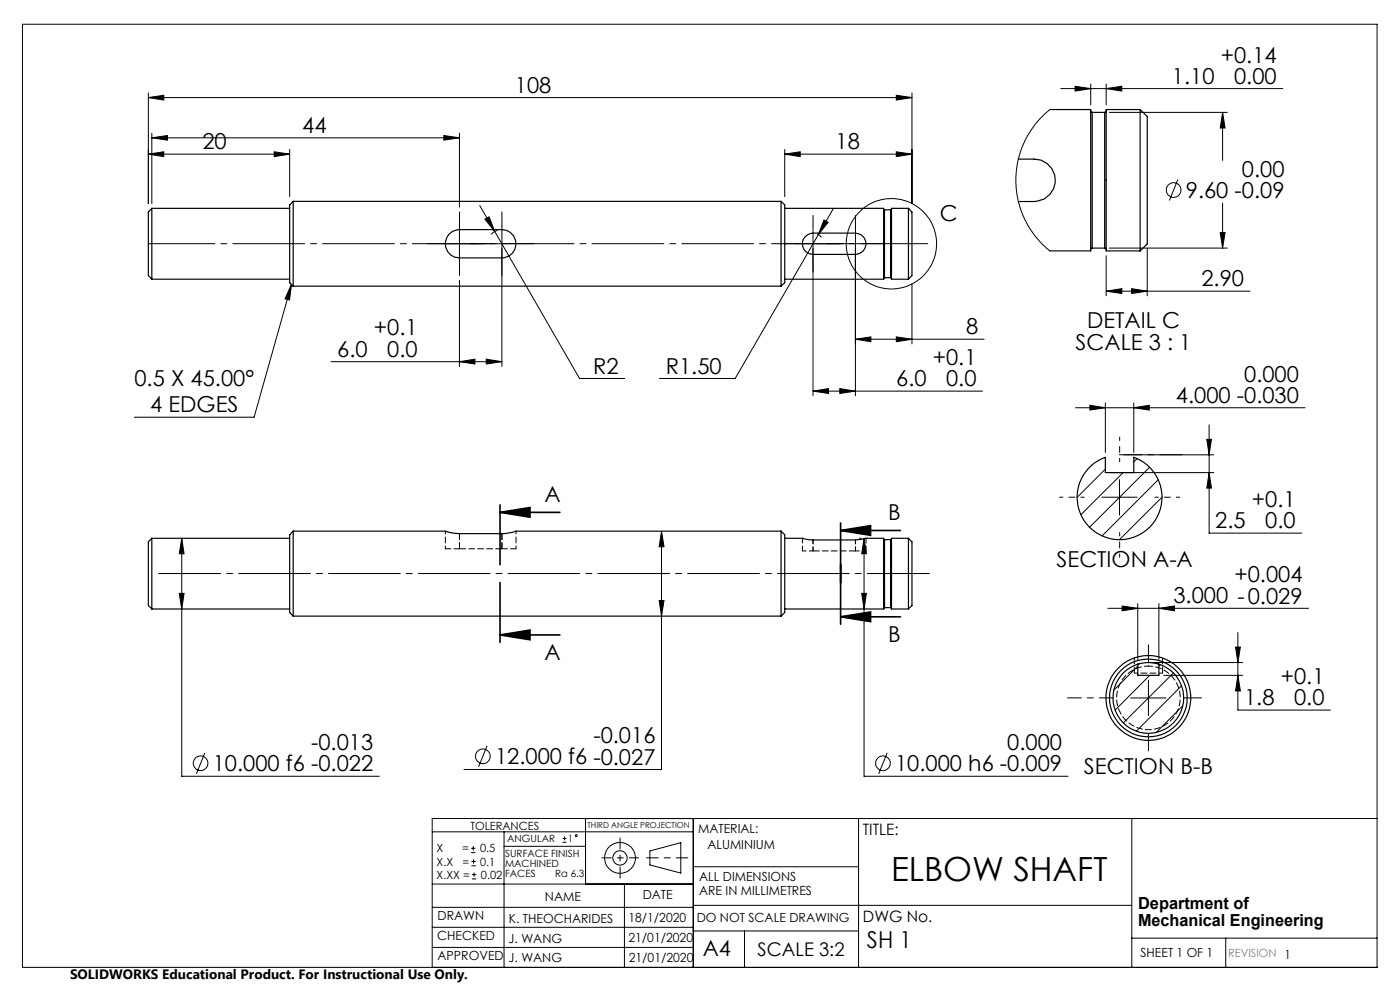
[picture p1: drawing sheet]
<svg xmlns="http://www.w3.org/2000/svg" width="297mm" height="210mm" viewBox="0 0 297 210" stroke-linecap="round" stroke-linejoin="round" font-family="sans-serif">
<g fill="none" stroke="#000" stroke-width=".21">
<path d="M4.8 5.1h287.3v200.1h-287.3zM31.5 19.7v23.5M193.5 19.7v23.5M225 18.8h47.1M228.1 18.3l3.3 .5-3.3 .5zM231.4 17.8v4.5M234.7 18.8l3.3-.5v1zM234.7 17.8v4.5M31.5 32.7l3.2-.5v1zM31.5 20.7l3.2-.5v1zM31.5 32.7h30M31.5 20.7h162"/>
<path d="M32.2 29.2l3.3-.5v1zM32.2 28.2v15M32.2 29.2h65.3M58.2 32.2l3.3 .5-3.3 .5zM61.5 31.7v10M94.2 28.7l3.3 .5-3.3 .5zM97.5 28.2v15.7M166.5 32.7l3.3-.5v1zM166.5 32.7h27M166.5 31.7v10M190.1 20.2l3.4 .5-3.4 .5zM190.1 32.2l3.4 .5-3.4 .5z"/>
<path d="M222.7 23.2l-1.1 1-1.8 1.9-1.1 1.6-1.1 1.8-1.3 3.4-.5 2.2-.3 2.4 .1 2.6 .3 2 .5 1.8 .9 2.4 .8 1.6 1.5 2.2 1.5 1.6 1.6 1.5M235.3 23.8h25.1M249.9 38.1l-1.8 4.4M259.4 23.8l.5 3.4h-1zM259.4 23.8v10.2M93.7 51.7h7.5M97.5 48v7.4M97.5 59.5v18.2M101.8 43.6l21.1 36.7h9.6M102.9 46.5l.9-.5 1.2 3.1zM105.5 48.9l-.9 .4-.4 .4M106.5 52.7v25"/>
<path d="M168.7 51.7h7.5M172.5 48v36M173.4 49.7l.9 .7M174.8 46.7l.9 .5-2.1 2.6zM176.8 44.3l-20.8 36h-16.1M181.5 52.7v31.3M234.7 54.2v8.6M235.3 52.6h25.1M243.4 52.7v10.1M258.9 49.3h1l-.5 3.3zM259.4 43.1v9.5M61.8 60.3l-.4 3.3-.9-.2z"/>
<path d="M61.8 60.3l-7.9 28.2h-25.4M70.2 76.7h36.3M97.5 76.7l3.3-.5v1zM103.2 76.2l3.3 .5-3.3 .5zM181.5 72l3.2-.5v1zM181.5 72h27.3M190.1 71.5l3.4 .5-3.4 .5zM193.5 60.2v12.7M234.7 61.8l3.3-.6v1.1zM234.7 61.8h30.5M240.1 61.2l3.3 .6-3.3 .5zM172.5 83l3.3-.6v1.1z"/>
<path d="M172.5 83h36M178.2 82.4l3.3 .6-3.3 .5zM228.1 86.5h48.8M231.2 86l3.3 .5-3.3 .5zM234.5 85.5v10.5M234.5 99.5l-6 6M238.4 96.5h19.1M240.5 86.5l3.3-.5v1zM240.5 85.5v10.5M241.2 97.3l-.7 .7M243.9 99.1l-12.8 12.8M256 93.2h1l-.5 3.3z"/>
<path d="M256.5 90.1v23h19.7M38.6 114.2l.5 3.3h-1.1zM38.6 114.2v50.5h41.9M140.3 112.7l.6 3.3h-1.1zM140.3 112.7v50.5h-41.9M182.3 114.2h.4M183.3 114.2l.5 3.3h-1zM183.3 114.2v50.5h43.3M233.8 105.5h7.5M235.5 100.3h22M237.5 101.7v7.5M238.3 100.3l-9 8.9"/>
<path d="M245.7 101.8l-11.9 11.9M246.5 105.5l-9 9M256.5 100.3l.5 3.2h-1zM38 125.9h1.1l-.5 3.3zM139.8 127.4h1.1l-.6 3.3zM182.8 125.9h1l-.5 3.3zM235 129h42.6M238.1 128.5l3.3 .5-3.3 .6zM241.4 128v11.9M245.9 129l3.3-.5v1.1zM245.9 128v11.9M262.1 137.3h1l-.5 3.2z"/>
<path d="M262.6 134.2v16.4h19.7M43.5 159.7l-1.8 4.4M103.3 158.2l-1.8 4.5M188.2 159.7l-1.8 4.4M239.9 148.1h7.5M241.4 141.3l-5.1 5.1M243.6 144.3v7.5M243.9 143.3l-7.3 7.3M244.6 140.5h19M246.2 141l-.3 .3M246.9 143.3h16.7M248.9 142.8l-10.6 10.5"/>
<path d="M250.6 145.5l-9.5 9.6M250.9 149.7l-5.6 5.7M262.6 143.3l.5 3.3h-1zM91.7 176.5h55.4M99.9 179.9h1M100.4 179.5v.9M106.9 176.5v28.7M106.9 179.5h17.3M119.3 178.7h.9M119.3 177.9h.9M119.8 177.4v.9M124.2 173.6v13.9"/>
<path d="M147.1 173.6v31.6M182.1 173.6v31.6M240.1 173.6v31.6M292.1 173.6h-200.4v31.6M91.7 196.7h55.4M91.7 192.5h55.4M91.7 187.5h55.4M99.9 180.9h1M100 183.6h.9M100 182.7h.9M100.1 186.4h.9M100.1 185.5h.9"/>
<path d="M100.5 182.3v.9M100.6 185.1v.9M132.5 187.5v17.7M137.9 180.5l6.5-1.8v6.5l-6.5-1.7zM147.1 183.9h35M147.1 197.5h35M147.1 192h93M157.9 197.5v7.7M240.1 199h52M260 199v6.2M91.7 201h55.4"/>
<circle cx="189.1" cy="51.7" r="9.6"/>
<circle cx="249" cy="40.3" r="1.55"/>
<circle cx="42.5" cy="161.9" r="1.55"/>
<circle cx="102.4" cy="160.4" r="1.55"/>
<circle cx="122.2" cy="177.3" r=".2"/>
<circle cx="187.3" cy="161.9" r="1.55"/>
<circle cx="131.5" cy="182" r="1.52"/>
<circle cx="131.5" cy="182" r="3.3"/>
</g>
<path d="M145.9 182h-8.7" fill="none" stroke="#000" stroke-width=".21" stroke-dasharray="15.2 1.3 1.3 1.3" stroke-dashoffset="12.8"/>
<path d="M131.5 177.7v8.6" fill="none" stroke="#000" stroke-width=".21" stroke-dasharray="15.2 1.3 1.3 1.3" stroke-dashoffset="12.9"/>
<path d="M127.7 182h7.8" fill="none" stroke="#000" stroke-width=".21" stroke-dasharray="15.2 1.3 1.3 1.3" stroke-dashoffset="13.3"/>
<path d="M106.1 108.7l6.3-1v2zM106.1 108.7h12.7M106.1 107.1v12.7M178.3 112.5l6.4-1v2.1zM178.3 112.5h12.7M178.3 110.9v21.5M106.1 134.7l6.3-1v2zM106.1 123.6v12.7M106.1 134.7h12.7M178.3 130.8l6.4-1v2.1zM178.3 130.8h12.7" fill="none" stroke="#000" stroke-width=".35"/>
<path d="M31.5 51.7h165.3" fill="none" stroke="#000" stroke-width=".21" stroke-dasharray="15.2 1.3 1.3 1.3" stroke-dashoffset="1.2"/>
<g fill="none" stroke="#000" stroke-width=".21" stroke-dasharray="15.2 1.3 1.3 1.3">
<path d="M93.7 51.7h-3M97.5 47.9v-3M97.5 55.4v3M101.2 51.7h3M102.7 51.7h-3M106.5 51.7h3.7M106.5 51.7v-3.8M106.5 51.7h-3.8M106.5 51.7v3.7M106.5 47.9v-3M106.5 55.4v3M110.2 51.7h3"/>
<path d="M168.7 51.7h-2.2M172.5 47.9v-2.2M172.5 55.4v2.3M176.2 51.7h2.3M177.7 51.7h-2.2M181.5 51.7h3.7M181.5 51.7v-3.8M181.5 51.7h-3.8M181.5 51.7v3.7M181.5 47.9v-2.2M181.5 55.4v2.3M185.2 51.7h2.3"/>
<path d="M243.6 140.5v-3.7M243.6 155.5v3.8M251.1 148h3.8"/>
</g>
<path d="M33.6 121.7h163.6" fill="none" stroke="#000" stroke-width=".21" stroke-dasharray="15.2 1.3 1.3 1.3" stroke-dashoffset="2.1"/>
<path d="M237.5 98v-5.3M230 105.5h-5.2M237.5 113v5.2M245 105.5h5.3" fill="none" stroke="#000" stroke-width=".21" stroke-dasharray="15.2 1.3 1.3 1.3" stroke-dashoffset="14.5"/>
<path d="M236.1 148h-9.6" fill="none" stroke="#000" stroke-width=".21" stroke-dasharray="15.2 1.3 1.3 1.3" stroke-dashoffset="12.3"/>
<path d="M237.5 96.5h13.3" fill="none" stroke="#000" stroke-width=".21" stroke-dasharray="15.2 1.3 1.3 1.3" stroke-dashoffset="10.5"/>
<path d="M243.6 140.5h8.3" fill="none" stroke="#000" stroke-width=".21" stroke-dasharray="15.2 1.3 1.3 1.3" stroke-dashoffset="13"/>
<g fill="#000">
<path d="M31.5 20.7l3.2-.5v1zM190.1 20.2l3.4 .5-3.4 .5zM166.5 32.7l3.3-.5v1zM190.1 32.2l3.4 .5-3.4 .5zM97.5 76.7l3.3-.5v1zM103.2 76.2l3.3 .5-3.3 .5zM181.5 72l3.2-.5v1zM190.1 71.5l3.4 .5-3.4 .5zM61.8 60.3l-.4 3.3-.9-.2zM102.9 46.5l2.1 2.6-1.2-3.1zM174.8 46.7l-1.2 3.1 2.1-2.6zM38 125.9h1.1l-.5 3.3zM38.6 114.2l.5 3.3h-1.1zM139.8 127.4h1.1l-.6 3.3zM140.3 112.7l.6 3.3h-1.1zM182.8 125.9h1l-.5 3.3zM183.3 114.2l.5 3.3h-1zM259.4 23.8l.5 3.4h-1zM258.9 49.3h1l-.5 3.3zM228.1 18.3l3.3 .5-3.3 .5zM234.7 18.8l3.3-.5v1z"/>
<path d="M58.2 32.2l3.3 .5-3.3 .5zM31.5 32.7l3.2-.5v1zM94.2 28.7l3.3 .5-3.3 .5zM32.2 29.2l3.3-.5v1zM240.1 61.2l3.3 .6-3.3 .5zM234.7 61.8l3.3-.6v1.1z"/>
<path d="M172.5 83l3.3-.6v1.1zM178.2 82.4l3.3 .6-3.3 .5z"/>
<path d="M231.2 86l3.3 .5-3.3 .5zM240.5 86.5l3.3-.5v1zM238.1 128.5l3.3 .5-3.3 .6zM245.9 129l3.3-.5v1.1z"/>
<path d="M256 93.2h1l-.5 3.3zM256.5 100.3l.5 3.2h-1zM262.6 143.3l.5 3.3h-1zM262.1 137.3h1l-.5 3.2z"/>
<path d="M106.1 108.7l6.3-1v2zM106.1 134.7l6.3-1v2zM178.3 112.5l6.4-1v2.1zM178.3 130.8l6.4-1v2.1z"/>
</g>
<g fill="none" stroke="#000" stroke-width=".25">
<path d="M216 33.8h3.4a4.5 4.5 0 0 1 4.5 4.5 4.5 4.5 0 0 1-4.5 4.4h-3.4M222.7 23.2h8.7v30h-8.7M231.4 23.5l.3 .3M231.7 23.8v28.8M231.7 23.8h2.7M234.4 23.8v28.8M234.7 23.5l-.3 .3M241.9 23.2l1.5 1.5v27l-1.5 1.5M241.9 23.2v30M241.9 23.2h-7.2v30h7.2M32.2 44.2v15M32.2 44.2l-.7 .8v13.4l.7 .8"/>
<path d="M32.2 44.2h29.3M32.2 59.2h29.3M62.2 42.7v18M62.2 42.7l-.7 .8v16.5l.7 .7M62.2 42.7h103.5M95.2 49.7l.8-.6 1-.4h9.5a3 3 0 0 1 2.9 3 3 3 0 0 1-2.9 3h-9a3 3 0 0 1-2.8-1.8 3 3 0 0 1 .5-3.2zM165.7 42.7v18M165.7 42.7l.8 .8v16.5l-.8 .7M166.5 44.2h21v15h-21M170.8 50.2l.6-.5 1.1-.2h9a2.26 2.26 0 0 1 2.2 2.2 2.26 2.26 0 0 1-2.2 2.3h-9a2.24 2.24 0 0 1-2.1-1.4 2.24 2.24 0 0 1 .4-2.4zM187.5 44.3l.1 .2M187.6 58.9l-.1 .2"/>
<path d="M187.6 44.5v14.4M187.6 44.5h1.3M187.6 58.9h1.3M188.9 58.9l.2 .2M188.9 44.5v14.4M189.1 44.3l-.2 .2M192.7 44.2l.8 .8v13.4l-.8 .8M192.7 44.2v15M192.7 44.2h-3.6v15h3.6M231.7 52.6l-.3 .2v.2M231.7 52.6h2.7M234.4 52.6l.2 .2 .1 .2"/>
<path d="M62.2 60.7h103.5M231.6 98.7l1.4-1 1.5-.7v3.3h6v-3.3a9 9 0 0 1 4.8 12.9 9 9 0 0 1-13.5 2.6 9 9 0 0 1-.2-13.8zM32.2 114.2v15M32.2 114.2l-.7 .7v13.5l.7 .8M32.2 114.2h29.3M62.2 112.7l-.7 .7v16.5l.7 .8M62.2 112.7v18M62.2 112.7h32.3M94.5 112.7l3 .5h9.4l2.5-.5M109.4 112.7h56.3M165.7 112.7v18M165.7 112.7l.8 .7v16.5l-.8 .8"/>
<path d="M166.5 114.2h3.8l2.2 .3h9l2.2-.3h3.8v15h-21M187.5 114.3l.1 .2M187.6 114.5v14.4M187.6 114.5h1.3M188.9 114.5v14.4M189.1 114.3l-.2 .2M192.7 114.2v15M192.7 114.2h-3.6v15h3.6M192.7 114.2l.8 .7v13.5l-.8 .8M32.2 129.2h29.3M62.2 130.7h103.5M187.6 128.9l-.1 .1"/>
<path d="M187.6 128.9h1.3M188.9 128.9l.2 .1M241.4 140.9a7.5 7.5 0 0 0-3.9 11.5 7.5 7.5 0 0 0 12.2 0 7.5 7.5 0 0 0-3.8-11.5M241.4 140.9a7.6 7.6 0 0 1 4.5 0M241.4 140.9v2.4h4.5v-2.4"/>
<circle cx="243.6" cy="148.1" r="9"/>
<circle cx="243.6" cy="148" r="8.2"/>
</g>
<path d="M97.5 116.4v-3.2M106.5 116.4v-3.2M240.6 142.8v-3.3M241.4 140.9l.5-.2M243.5 140.5h.1M243.6 140.5h.1M245.4 140.7l.5 .2M246.6 142.8v-3.3" fill="none" stroke="#000" stroke-width=".21" stroke-dasharray="1.3 .6"/>
<path d="M94.5 116.4h3M106.5 116.4h3M187.6 128.9v-14.4M189 128.9v-14.4" fill="none" stroke="#000" stroke-width=".21" stroke-dasharray="1.3 .6" stroke-dashoffset=".1"/>
<path d="M97.5 116.4h9M172.5 116.9h9" fill="none" stroke="#000" stroke-width=".21" stroke-dasharray="1.3 .6" stroke-dashoffset="-.1"/>
<path d="M172.5 116.9v-2.4M181.5 116.9v-2.4M243.6 141.3a6.7 6.7 0 0 1 6 9.9 6.7 6.7 0 0 1-11.5 .7 6.7 6.7 0 0 1 4.7-10.6h.8" fill="none" stroke="#000" stroke-width=".21" stroke-dasharray="1.3 .6" stroke-dashoffset=".4"/>
<path d="M170.2 116.9h2.3M181.5 116.9h2.2M240.6 142.8h6" fill="none" stroke="#000" stroke-width=".21" stroke-dasharray="1.3 .6" stroke-dashoffset=".5"/>
<path d="M94.5 112.7v3.7M109.5 116.4v-3.7" fill="none" stroke="#000" stroke-width=".21" stroke-dasharray="1.3 .6" stroke-dashoffset=".7"/>
<path d="M170.2 114.2v2.7M183.7 116.9v-2.7" fill="none" stroke="#000" stroke-width=".21" stroke-dasharray="1.3 .6" stroke-dashoffset=".2"/>
<text font-size="7.1" x="189" y="186.9">ELBOW SHAFT</text>
<text font-size="4.9" x="183.9" y="201">SH 1</text>
<g font-size="4.7">
<text x="248.6" y="17.7">1.10</text>
<text x="259" y="13.3">+0.14</text>
<text x="261.8" y="17.8">0.00</text>
<text x="109.2" y="19.7">108</text>
<text x="64.1" y="28.2">44</text>
<text x="42.9" y="31.7">20</text>
<text x="177.3" y="31.7">18</text>
<text x="263.5" y="37.5">0.00</text>
<text x="199.4" y="47">C</text>
<text x="251.6" y="42">9.60 -0.09</text>
<text x="254.9" y="60.7">2.90</text>
<text x="79.3" y="71.2">+0.1</text>
<text x="204.9" y="70.9">8</text>
<text x="230.6" y="69.6">DETAIL C</text>
<text x="71.5" y="75.6">6.0</text>
<text x="82.1" y="75.7">0.0</text>
<text x="197.9" y="77.4">+0.1</text>
<text x="228.2" y="74.2">SCALE 3 : 1</text>
<text x="28.5" y="81.9">0.5 X 45.00°</text>
<text x="125.8" y="79.2">R2</text>
<text x="141.2" y="79.2">R1.50</text>
<text x="190.1" y="81.9">6.0</text>
<text x="200.7" y="81.9">0.0</text>
<text x="263.9" y="80.9">0.000</text>
<text x="31.8" y="87.5">4 EDGES</text>
<text x="249.5" y="85.4">4.000 -0.030</text>
<text x="115.5" y="106.5">A</text>
<text x="265.6" y="107.5">+0.1</text>
<text x="188.4" y="110.3">B</text>
<text x="257.8" y="112">2.5</text>
<text x="268.4" y="112.1">0.0</text>
<text x="224.2" y="120.3">SECTION A-A</text>
<text x="261.9" y="123.5">+0.004</text>
<text x="248.9" y="128">3.000 -0.029</text>
<text x="188.4" y="136.2">B</text>
<text x="115.5" y="140.1">A</text>
<text x="263.9" y="149.6">1.8</text>
<text x="271.7" y="145.1">+0.1</text>
<text x="274.5" y="149.6">0.0</text>
<text x="66" y="159.1">-0.013</text>
<text x="125.9" y="157.7">-0.016</text>
<text x="213.7" y="159.1">0.000</text>
<text x="45.1" y="163.6">10.000 f6 -0.022</text>
<text x="105" y="162.1">12.000 f6 -0.027</text>
<text x="189.9" y="163.6">10.000 h6 -0.009</text>
<text x="230" y="164.1">SECTION B-B</text>
<text x="149.1" y="202.9">A4</text>
</g>
<text font-size="4" x="160.7" y="202.8">SCALE 3:2</text>
<g font-size="3.5">
<text x="241.4" y="192.8">Department of</text>
<text x="241.4" y="196.3">Mechanical Engineering</text>
</g>
<g font-size="3.3">
<text x="183" y="177.2">TITLE:</text>
<text x="183.1" y="195.7">DWG No.</text>
</g>
<text font-size="2.9" x="14.9" y="207.6">SOLIDWORKS Educational Product. For Instructional Use Only.</text>
<g font-size="2.7">
<text x="148.1" y="176.7">MATERIAL:</text>
<text x="150.1" y="180.1">ALUMINIUM</text>
<text x="115.6" y="191">NAME</text>
<text x="136.3" y="190.8">DATE</text>
<text x="148.3" y="186.8">ALL DIMENSIONS</text>
<text x="148.3" y="189.8">ARE IN MILLIMETRES</text>
<text x="92.8" y="195.2">DRAWN</text>
<text x="107.9" y="195.7">K. THEOCHARIDES</text>
<text x="133.3" y="195.6">18/1/2020</text>
<text x="147.8" y="195.7">DO NOT SCALE DRAWING</text>
<text x="92.8" y="199.3">CHECKED</text>
<text x="92.8" y="203.6">APPROVED</text>
<text x="107.9" y="199.9">J. WANG</text>
<text x="133.3" y="199.8">21/01/2020</text>
<text x="242" y="203">SHEET 1 OF 1</text>
<text x="107.9" y="204.1">J. WANG</text>
<text x="133.4" y="204">21/01/2020</text>
</g>
<g font-size="2.4">
<text x="99.8" y="176">TOLERANCES</text>
<text x="92.6" y="180.8">X</text>
<text x="92.6" y="183.6">X.X</text>
<text x="98" y="180.8">=</text>
<text x="98.1" y="183.6">=</text>
<text x="101.8" y="180.8">0.5</text>
<text x="101.9" y="183.6">0.1</text>
<text x="92.6" y="186.4">X.XX =</text>
<text x="102" y="186.4">0.02</text>
</g>
<text font-size="2.4" fill="#808080" x="260.6" y="203">REVISION 1</text>
<g font-size="2.1">
<text x="107.6" y="178.6">ANGULAR</text>
<text x="120.5" y="178.6">1</text>
<text x="107.2" y="181.8">SURFACE FINISH</text>
<text x="107.2" y="183.9">MACHINED</text>
<text x="107.2" y="186">FACES</text>
<text x="117.8" y="186">Ra 6.3</text>
</g>
<text font-size="1.7" x="124.6" y="175.7">THIRD ANGLE PROJECTION</text>
</svg>
